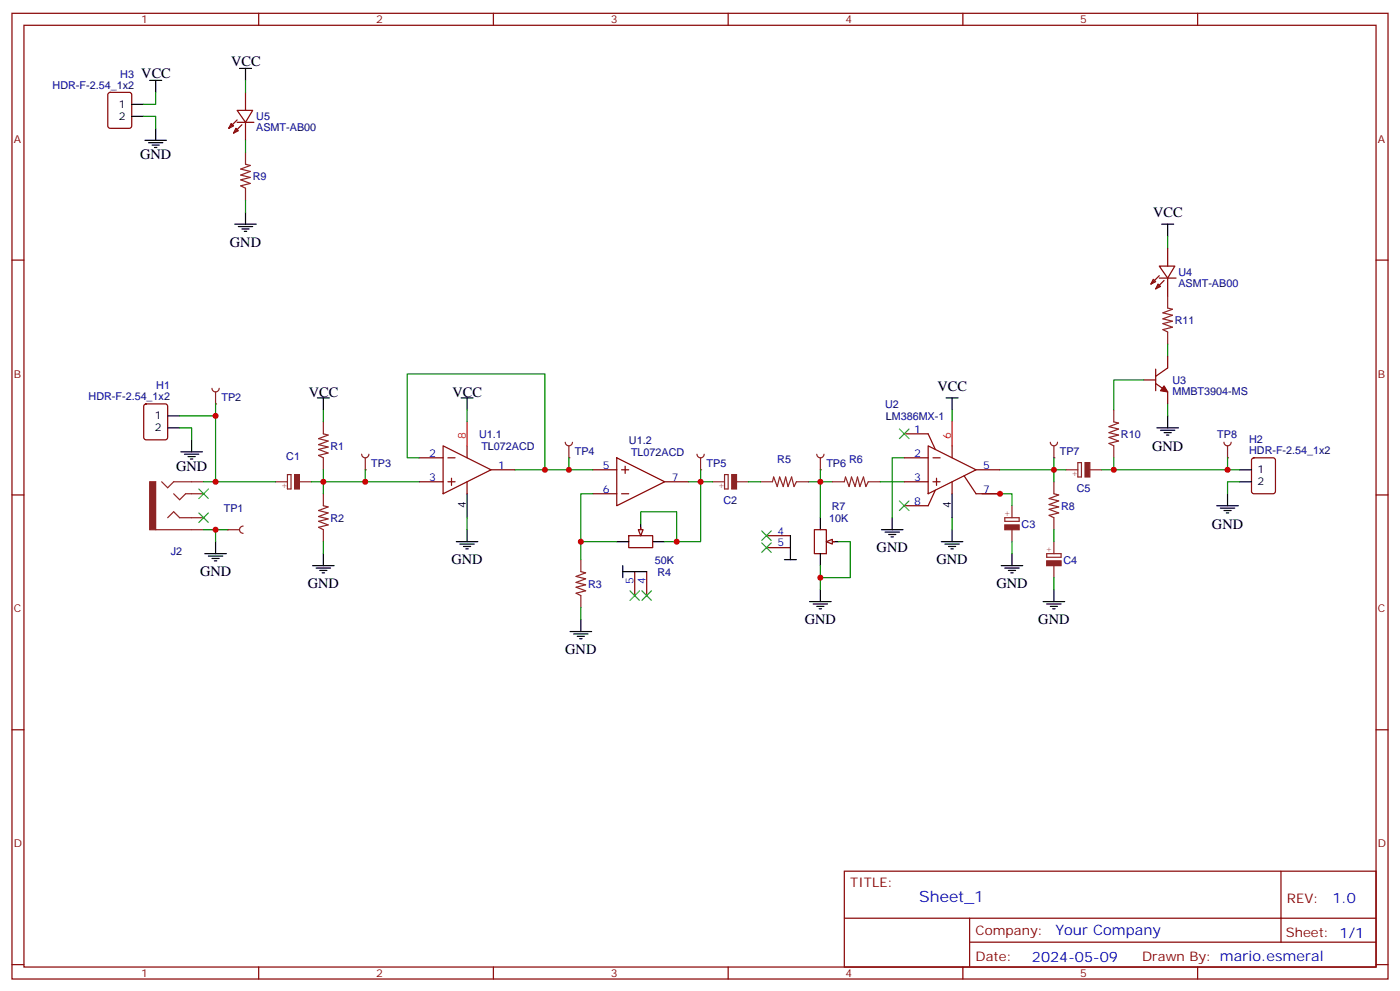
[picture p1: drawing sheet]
<svg xmlns="http://www.w3.org/2000/svg" width="412mm" height="292mm" viewBox="0 0 412 292" stroke-linecap="round" stroke-linejoin="round" font-family="sans-serif">
<g fill="none" stroke="#870000" stroke-width=".35">
<path d="M3.5 3.9h405.4v284.4h-405.4zM7.1 7.4h398.2v277.3h-398.2zM76.2 3.9v3.5M145.3 3.9v3.5M214.5 3.9v3.5M283.6 3.9v3.5M352.8 3.9v3.5M3.5 76.6h3.6M405.3 76.6h3.6M123.5 134.8h7M130.5 131.3l14.1 7-14.1 7.1zM131.9 134.8h2.2"/>
<path d="M137.6 131.3v3.5M144.6 138.3h7.1M174.6 138.3h7.1M181.7 134.8l14.1 7.1-14.1 7zM183.1 138.3h2.1M184.1 137.3v2.1M3.5 145.7h3.6M123.5 141.9h7M131.9 141.9h2.2M133 140.8v2.1M137.6 141.9v3.5M174.6 145.4h7.1"/>
<path d="M183.1 145.4h2.1M195.8 141.9h7M405.3 145.7h3.6M3.5 214.9h3.6M405.3 214.9h3.6M248.7 256.5h156.6v28.2h-156.6zM377.3 256.5v20.9M248.7 270.4h156.5M285.6 277.4h119.6M285.6 270.4v14.1M3.5 284h3.6M76.2 284.7v3.6"/>
<path d="M145.3 284.7v3.6M214.5 284.7v3.6M283.6 284.7v3.6M352.8 284.7v3.6M405.3 284h3.6"/>
</g>
<path d="M137.6 124.2v7.1" fill="none" stroke="#f00" stroke-width=".35"/>
<g fill="none" stroke="#000" stroke-width=".35">
<path d="M93.5 117.2h3.5M95.2 117.2v3.5M135.8 117.2h3.5M137.6 117.2v3.5M63.5 159.5v3.5M134.4 159.5h6.4M137.6 145.4v7M137.6 156v3.5M60.3 163h6.4M61.4 163.7h4.2M62.4 164.4h2.2M63.1 165.1h.8"/>
<path d="M92.1 166.5h6.3M93.1 167.3h4.3M94.2 168h2.1M94.9 168.7h.7M95.2 163v3.5M135.5 160.2h4.2M136.5 160.9h2.1M137.2 161.6h.7"/>
</g>
<path d="M95.2 120.7v3.5M95.2 138.3v7.1M123.5 134.8h-3.6v-24.7h40.6v28.2h-8.8M137.6 120.7v3.5M60 156h3.5v3.5M60 141.9h21.1M91.7 141.9h31.8M95.2 159.5v3.5M137.6 152.4v3.6" fill="none" stroke="#008700" stroke-width=".35"/>
<path d="M84.7 139.7h1v4.3h-1zM95.2 124.2v3.5l1.5 .4-2.9 1.1 2.9 .7-2.9 1 2.9 .7-2.9 .7 2.9 1.1-2.9 .7 1.4 .7v3.5M45.9 156h14.1M47.6 141.9l1.8 1.7 1.8-1.7h8.8M49.4 152.4l1.8-1.7 1.7 1.7h7.1M51.2 145.4l1.7 1.7 1.8-1.7h5.3M67 156h3.6M71.6 154.9a1.06 1.06 0 0 0-1 1.1 1.06 1.06 0 0 0 1 1M81.1 141.9h3.6M88.2 141.9h3.5M95.2 145.4v3.5l1.5 .4-2.9 1 2.9 .7-2.9 1.1 2.9 .7-2.9 .7 2.9 1.1-2.9 .7 1.4 .7v3.5" fill="none" stroke="#8c2424" stroke-width=".35"/>
<g fill="#8c2424" stroke="#8c2424" stroke-width=".35">
<path d="M86.8 139.7h1.4v4.3h-1.4z"/>
<path d="M44.1 141.9h1.8v14.1h-1.8z"/>
</g>
<circle cx="67" cy="156" r=".18" fill="#8c2424"/>
<path d="M62.4 114.3a1.06 1.06 0 0 0 1.1 1.1 1.06 1.06 0 0 0 1.1-1.1M63.5 115.4v3.5" fill="none" stroke="#8c2424" stroke-width=".35"/>
<circle cx="63.5" cy="118.9" r=".18" fill="#8c2424"/>
<path d="M106.5 133.7a1.06 1.06 0 0 0 1.1 1.1 1.06 1.06 0 0 0 1.1-1.1M107.6 134.8v3.5" fill="none" stroke="#8c2424" stroke-width=".35"/>
<circle cx="107.6" cy="138.3" r=".18" fill="#8c2424"/>
<path d="M166.5 130.2a1.06 1.06 0 0 0 1.1 1.1 1.06 1.06 0 0 0 1-1.1M167.6 131.3v3.5" fill="none" stroke="#8c2424" stroke-width=".35"/>
<circle cx="167.6" cy="134.8" r=".18" fill="#8c2424"/>
<path d="M63.5 118.9v23M107.6 138.3v3.6M160.5 138.3h14.1M167.6 134.8v3.5M63.5 156h3.5" fill="none" stroke="#008700" stroke-width=".35"/>
<path d="M171.1 164.8v3.5l1.4 .4-2.8 1 2.8 .7-2.8 1.1 2.8 .7-2.8 .7 2.8 1.1-2.8 .7 1.4 .7v3.5" fill="none" stroke="#8c2424" stroke-width=".35"/>
<path d="M181.7 159.5h3.5M188.7 154.2v3.5M192.3 159.5h3.5" fill="none" stroke="#000" stroke-width=".35"/>
<path d="M185.2 157.7h7.1v3.6h-7.1zM188.7 155.3v1.7" fill="none" stroke="#870000" stroke-width=".35"/>
<path d="M188 156h1.4l-.7 1.7z" fill="#f0f0f0" stroke="#870000" stroke-width=".35"/>
<path d="M239.9 156h3.5v7h-3.5zM244.1 159.5h1.8M187 168.3v7.1M190.5 168.3v7.1" fill="none" stroke="#870000" stroke-width=".35"/>
<path d="M241.7 152.4v3.6M243.4 159.5h3.5M183.4 168.3h7.1M183.4 166.5v3.6M241.7 163v3.5M167.9 185.9h6.4M169 186.7h4.2M170 187.4h2.2M170.7 188.1h.7M171.1 182.4v3.5" fill="none" stroke="#000" stroke-width=".35"/>
<path d="M171.1 159.5h10.6M174.6 145.4h-3.5v19.4M202.8 141.9h3.6v17.6h-10.6M206.4 141.9h3.5M238.1 141.9h7.1M171.1 178.9v3.5" fill="none" stroke="#008700" stroke-width=".35"/>
<path d="M213.4 139.7h1.1v4.3h-1.1zM209.9 141.9h3.5M217 141.9h3.5M245.2 141.9h3.5l.4-1.5 1 2.9 .7-2.9 1.1 2.9 .7-2.9 .7 2.9 1.1-2.9 .7 2.9 .7-1.4h3.5" fill="none" stroke="#8c2424" stroke-width=".35"/>
<path d="M215.5 139.7h1.5v4.3h-1.5z" fill="#8c2424" stroke="#8c2424" stroke-width=".35"/>
<path d="M243.4 159.5l1.8-.7v1.4z" fill="#f0f0f0" stroke="#870000" stroke-width=".35"/>
<path d="M225.8 157.7h7M225.8 161.3h7" fill="none" stroke="#870000" stroke-width=".35"/>
<g fill="none" stroke="#000" stroke-width=".35">
<path d="M278.7 117.2h3.5M280.5 117.2v3.5M232.8 157.7v7.1M259.6 156h6.4M260.7 156.7h4.2M261.8 157.4h2.1M262.5 158.1h.7M262.8 152.4v3.6M277.3 159.5h6.3M280.5 156v3.5M231.1 164.8h3.5M238.5 177.1h6.3"/>
<path d="M239.5 177.8h4.3M240.6 178.5h2.1M241.3 179.2h.7M241.7 173.6v3.5M278.3 160.2h4.3M279.4 160.9h2.1M280.1 161.6h.7M294.9 166.5h6.4M296 167.3h4.2M297 168h2.2M297.7 168.7h.7M298.1 163v3.5"/>
<path d="M307.3 177.1h6.3M308.3 177.8h4.3M309.4 178.5h2.1M310.1 179.2h.7M310.4 173.6v3.5"/>
</g>
<path d="M266.3 134.8h-3.5v17.6M280.5 120.7v3.5M294.6 138.3h15.8v3.6M310.4 138.3h3.6M241.7 141.9v10.5M259.3 141.9h7M280.5 152.4v3.6M289.3 145.4h8.8v3.5M298.1 159.5v3.5M310.4 156v3.5M241.7 166.5v7.1M310.4 170.1v3.5" fill="none" stroke="#008700" stroke-width=".35"/>
<path d="M205.3 133.7a1.06 1.06 0 0 0 1.1 1.1 1.06 1.06 0 0 0 1-1.1M206.4 134.8v3.5M314 138.3h3.5M317.5 136.2h1.1v4.2h-1.1zM321 138.3h3.6M296 152.4h4.2v1.1h-4.2zM298.1 148.9v3.5M298.1 156v3.5M310.4 141.9v3.5l1.5 .3-2.9 1.1 2.9 .7-2.9 1.1 2.9 .7-2.9 .7 2.9 1-2.9 .7 1.4 .7v3.6M310.4 159.5v3.5M308.3 163h4.3v1.1h-4.3zM310.4 166.5v3.6" fill="none" stroke="#8c2424" stroke-width=".35"/>
<g fill="#8c2424" stroke="#8c2424" stroke-width=".35">
<path d="M296 154.6h4.2v1.4h-4.2z"/>
<path d="M308.3 165.1h4.3v1.4h-4.3z"/>
<path d="M319.6 136.2h1.4v4.2h-1.4z"/>
</g>
<circle cx="206.4" cy="138.3" r=".18" fill="#8c2424"/>
<path d="M240.6 133.7a1.06 1.06 0 0 0 1.1 1.1 1.06 1.06 0 0 0 1-1.1M241.7 134.8v3.5" fill="none" stroke="#8c2424" stroke-width=".35"/>
<circle cx="241.7" cy="138.3" r=".18" fill="#8c2424"/>
<path d="M309.4 130.2a1.06 1.06 0 0 0 1 1.1 1.06 1.06 0 0 0 1.1-1.1M310.4 131.3v3.5" fill="none" stroke="#8c2424" stroke-width=".35"/>
<circle cx="310.4" cy="134.8" r=".18" fill="#8c2424"/>
<path d="M42.3 34.3h3.6v3.5M45.9 27.2v3.5h-3.6M52.9 126h3.5v3.5M52.9 122.4h10.6M206.4 138.3v3.6M241.7 138.3v3.6M310.4 134.8v3.5M324.6 138.3h40.5M365.1 141.9h-3.5v3.5" fill="none" stroke="#008700" stroke-width=".35"/>
<path d="M32 27.4l.5-.2h5.6l.7 .4v9.5l-.5 .6-5.8 .1-.7-.5-.1-9.4zM42.6 119.1l.4-.2h5.7l.6 .5 .1 9.4-.5 .6-5.9 .1-.6-.5-.1-9.4zM368.9 135l.5-.2h5.6l.7 .4v9.5l-.5 .6-5.8 .1-.7-.5v-9.4z" fill="none" stroke="#870000" stroke-width=".35"/>
<g fill="none" stroke="#000" stroke-width=".35">
<path d="M38.8 30.7h3.5M38.8 34.3h3.5M44.1 23.7h3.5M45.9 23.7v3.5M45.9 37.8v3.5M42.7 41.3h6.3M43.7 42h4.3M44.8 42.7h2.1M45.5 43.4h.7M49.4 122.4h3.5M49.4 126h3.5M53.3 133h6.3"/>
<path d="M54.3 133.7h4.3M55.4 134.4h2.1M56.1 135.1h.7M56.4 129.5v3.5M365.1 138.3h3.6M358.4 148.9h6.4M359.5 149.6h4.2M360.5 150.3h2.2M361.2 151h.7M361.6 145.4v3.5M365.1 141.9h3.6"/>
</g>
<path d="M360.5 130.2a1.06 1.06 0 0 0 1.1 1.1 1.06 1.06 0 0 0 1.1-1.1M361.6 131.3v3.5" fill="none" stroke="#8c2424" stroke-width=".35"/>
<circle cx="361.6" cy="134.8" r=".18" fill="#8c2424"/>
<path d="M72.3 23.7v3.5M72.3 41.3v3.5M72.3 58.9v3.6M344 69.5v3.6M336.9 111.9h-8.8v8.8M344 101.3v3.5M344 118.9v3.5M328.1 134.8v3.5M361.6 134.8v3.5M188.7 154.2v-3.5h10.6v8.8M220.5 141.9h3.5M246.9 159.5h3.6v10.6h-8.8" fill="none" stroke="#008700" stroke-width=".35"/>
<g fill="none" stroke="#870000" stroke-width=".35">
<path d="M68.1 36.4l.7 .7-1.4 .7zM69.5 37.8l.7 .7-1.4 .7zM69.8 32.5h4.6l-2.1 3.5zM69.8 36h5M69.8 35.3l-2.4 2.5M71.3 36.7l-2.5 2.5M72.3 27.2v5.3M72.3 36v5.3M341.5 78.4h4.6l-2.1 3.5zM344 73.1v5.3M339.7 82.2l.7 .7-1.4 .7zM341.1 83.6l.7 .7-1.4 .8z"/>
<path d="M341.5 81.9h4.9M341.5 81.2l-2.5 2.4M342.9 82.6l-2.5 2.5M344 81.9v5.3M336.9 111.9h3.5M340.4 108.7v6.3M340.4 112.9l3.6 2.5v3.5M344 104.8v3.5l-3.6 2.5M266.3 134.8h7.1M266.3 127.7h7.1l2.1 4.6M273.4 131.3l14.1 7-14.1 7.1zM274.8 134.8h2.1"/>
<path d="M280.5 131.3v3.5M287.5 138.3h7.1M266.3 141.9h7.1M274.8 141.9h2.1M275.5 144.3l-2.1 4.6h-7.1M275.9 140.8v2.1M280.5 141.9v3.5M284 140.1l3.5 5.3h7.1"/>
</g>
<path d="M280.5 124.2v7.1" fill="none" stroke="#f00" stroke-width=".35"/>
<g fill="none" stroke="#000" stroke-width=".35">
<path d="M70.6 20.1h3.5M72.3 20.1v3.6M69.1 66h6.4M70.2 66.7h4.2M71.3 67.4h2.1M72 68.1h.7M72.3 62.5v3.5M342.2 66h3.5M344 66v3.5M340.8 126h6.3M341.8 126.7h4.3M342.9 127.4h2.1"/>
<path d="M343.6 128.1h.7M344 122.4v3.6M280.5 145.4v7"/>
</g>
<path d="M72.3 44.8v3.6l1.4 .3-2.8 1.1 2.8 .7-2.8 1 2.8 .7-2.8 .8 2.8 1-2.8 .7 1.4 .7v3.5M344 87.2v3.5l1.4 .4-2.9 1 2.9 .7-2.9 1.1 2.9 .7-2.9 .7 2.9 1-2.9 .7 1.5 .8v3.5M328.1 120.7v3.5l1.4 .4-2.8 1 2.8 .7-2.8 1.1 2.8 .7-2.8 .7 2.8 1.1-2.8 .7 1.4 .7v3.5M224 141.9h3.5l.4-1.5 1.1 2.9 .7-2.9 1 2.9 .7-2.9 .7 2.9 1.1-2.9 .7 2.9 .7-1.4h3.5" fill="none" stroke="#8c2424" stroke-width=".35"/>
<path d="M342.9 113.6l1.1 1.8-2.2-.4z" fill="#870000" stroke="#870000" stroke-width=".35"/>
<g fill="none" stroke="#3c3" stroke-width=".35">
<path d="M264.9 126.3l2.9 2.9M267.8 126.3l-2.9 2.9M58.6 144l2.8 2.8M58.6 151l2.8 2.8M61.4 144l-2.8 2.8M61.4 151l-2.8 2.8M224.4 156.3l2.8 2.8M224.4 159.8l2.8 2.9M227.2 156.3l-2.8 2.8M227.2 159.8l-2.8 2.9M264.9 147.5l2.9 2.8M267.8 147.5l-2.9 2.8"/>
<path d="M185.6 174l2.8 2.8M188.4 174l-2.8 2.8M189.1 174l2.8 2.8M191.9 174l-2.8 2.8"/>
</g>
<g fill="#c00">
<circle cx="95.3" cy="141.9" r=".88"/>
<circle cx="63.5" cy="156" r=".88"/>
<circle cx="63.5" cy="141.9" r=".88"/>
<circle cx="107.6" cy="141.9" r=".88"/>
<circle cx="160.5" cy="138.3" r=".88"/>
<circle cx="167.6" cy="138.3" r=".88"/>
<circle cx="171.1" cy="159.5" r=".88"/>
<circle cx="206.4" cy="141.9" r=".88"/>
<circle cx="241.7" cy="141.9" r=".88"/>
<circle cx="310.4" cy="138.3" r=".88"/>
<circle cx="63.5" cy="122.4" r=".88"/>
<circle cx="361.6" cy="138.3" r=".88"/>
<circle cx="294.6" cy="145.4" r=".88"/>
<circle cx="328.1" cy="138.3" r=".88"/>
<circle cx="241.7" cy="170.1" r=".88"/>
<circle cx="199.3" cy="159.5" r=".88"/>
</g>
<text font-size="4.6" fill="#00f" x="270.8" y="265.5">Sheet_1</text>
<g font-size="4.2">
<text x="41.6" y="23">VCC</text>
<text x="68.1" y="19.4">VCC</text>
<text x="41.3" y="47">GND</text>
<text x="339.7" y="63.9">VCC</text>
<text x="67.7" y="72.7">GND</text>
<text x="91" y="116.8">VCC</text>
<text x="133.3" y="116.8">VCC</text>
<text x="276.2" y="115">VCC</text>
<text x="339.4" y="132.7">GND</text>
<text x="51.9" y="138.7">GND</text>
<text x="357" y="155.6">GND</text>
<text x="133" y="166.2">GND</text>
<text x="258.2" y="162.7">GND</text>
<text x="275.9" y="166.2">GND</text>
<text x="58.9" y="169.7">GND</text>
<text x="90.7" y="173.2">GND</text>
<text x="293.5" y="173.2">GND</text>
<text x="237.1" y="183.8">GND</text>
<text x="305.9" y="183.8">GND</text>
<text x="166.5" y="192.7">GND</text>
</g>
<g font-size="4.2" fill="#00f">
<text x="392.5" y="265.8">1.0</text>
<text x="310.9" y="275.3">Your Company</text>
<text x="304" y="283.1">2024-05-09</text>
</g>
<g font-size="3.9" fill="#800">
<text x="250.5" y="261.1">TITLE:</text>
<text x="379.1" y="265.8">REV:</text>
<text x="287.4" y="275.3">Company:</text>
<text x="378.7" y="275.9">Sheet: 1/1</text>
<text x="287.4" y="283">Date:</text>
<text x="336.4" y="283.1">Drawn By: mario.esmeral</text>
</g>
<g font-size="3.2" fill="#800">
<text x="41.6" y="6.9">1</text>
<text x="110.8" y="6.9">2</text>
<text x="179.9" y="6.9">3</text>
<text x="249.1" y="6.9">4</text>
<text x="318.2" y="6.9">5</text>
<text x="4.1" y="42">A</text>
<text x="405.9" y="42">A</text>
<text x="4.1" y="111.2">B</text>
<text x="405.9" y="111.2">B</text>
<text x="4.1" y="180.3">C</text>
<text x="405.9" y="180.3">C</text>
<text x="4.1" y="249.4">D</text>
<text x="405.9" y="249.4">D</text>
<text x="41.6" y="287.7">1</text>
<text x="110.8" y="287.7">2</text>
<text x="179.9" y="287.7">3</text>
<text x="249.1" y="287.7">4</text>
<text x="318.2" y="287.7">5</text>
</g>
<g font-size="3.2" fill="#000080">
<text x="35.4" y="22.9">H3</text>
<text x="15.5" y="26.1">HDR-F-2.54_1x2</text>
<text x="75.5" y="35.4">U5</text>
<text x="75.5" y="38.6">ASMT-AB00</text>
<text x="74.4" y="53">R9</text>
<text x="347.1" y="81.3">U4</text>
<text x="347.1" y="84.4">ASMT-AB00</text>
<text x="346.1" y="95.4">R11</text>
<text x="345.4" y="113">U3</text>
<text x="26.1" y="117.9">HDR-F-2.54_1x2</text>
<text x="46" y="114.6">H1</text>
<text x="65.3" y="118.1">TP2</text>
<text x="345.4" y="116.2">MMBT3904-MS</text>
<text x="260.7" y="120.1">U2</text>
<text x="260.9" y="123.6">LM386MX-1</text>
<text x="141.2" y="128.9">U1.1</text>
<text x="185.3" y="130.7">U1.2</text>
<text x="330.2" y="128.9">R10</text>
<text x="358.6" y="128.9">TP8</text>
<text x="368" y="130.5">H2</text>
<text x="84.3" y="135.5">C1</text>
<text x="97.4" y="132.4">R1</text>
<text x="109.4" y="137.5">TP3</text>
<text x="141.8" y="132.4">TL072ACD</text>
<text x="169.3" y="134">TP4</text>
<text x="185.9" y="134.2">TL072ACD</text>
<text x="208.1" y="137.5">TP5</text>
<text x="229" y="136.3">R5</text>
<text x="243.4" y="137.5">TP6</text>
<text x="250.1" y="136.3">R6</text>
<text x="312.2" y="134">TP7</text>
<text x="368" y="133.7">HDR-F-2.54_1x2</text>
<text x="213.1" y="148.3">C2</text>
<text x="317.2" y="144.8">C5</text>
<text x="65.9" y="150.7">TP1</text>
<text x="97.4" y="153.6">R2</text>
<text x="244.2" y="153.6">10K</text>
<text x="245" y="150.1">R7</text>
<text x="300.9" y="155.4">C3</text>
<text x="312.6" y="150.1">R8</text>
<text x="50.3" y="163.4">J2</text>
<text x="192.8" y="166">50K</text>
<text x="313.3" y="166">C4</text>
<text x="173.2" y="173">R3</text>
<text x="193.7" y="169.5">R4</text>
</g>
<g font-size="3.2">
<text x="35" y="31.8">1</text>
<text x="35" y="35.3">2</text>
<text x="45.6" y="123.5">1</text>
<text x="45.6" y="127">2</text>
<text x="370.4" y="139.4">1</text>
<text x="370.4" y="142.9">2</text>
<text x="137.2" y="149.5" transform="rotate(-90 137.2 149.5)">4</text>
<text x="280.1" y="149.5" transform="rotate(-90 280.1 149.5)">4</text>
</g>
<g font-size="3.2" fill="#f00">
<text x="137.2" y="129.2" transform="rotate(-90 137.2 129.2)">8</text>
<text x="280.1" y="129.2" transform="rotate(-90 280.1 129.2)">6</text>
</g>
<g font-size="3.2" fill="#00f">
<text x="269.3" y="127.4">1</text>
<text x="126.4" y="134.4">2</text>
<text x="146.8" y="138">1</text>
<text x="177.5" y="138">5</text>
<text x="269.3" y="134.4">2</text>
<text x="289.6" y="138">5</text>
<text x="126.4" y="141.5">3</text>
<text x="197.9" y="141.5">7</text>
<text x="269.3" y="141.5">3</text>
<text x="177.5" y="145">6</text>
<text x="269.3" y="148.6">8</text>
<text x="289.6" y="145">7</text>
<text x="229.1" y="157.4">4</text>
<text x="229.1" y="160.9">5</text>
<text x="186.6" y="172.1" transform="rotate(-90 186.6 172.1)">5</text>
<text x="190.1" y="172.1" transform="rotate(-90 190.1 172.1)">4</text>
</g>
<g font-size="2.5" fill="#8d2323">
<text x="83.1" y="143.8">+</text>
<text x="211.8" y="143.8">+</text>
<text x="315.9" y="140.3">+</text>
<text x="297.3" y="151.9" transform="rotate(-90 297.3 151.9)">+</text>
<text x="309.7" y="162.5" transform="rotate(-90 309.7 162.5)">+</text>
</g>
</svg>
